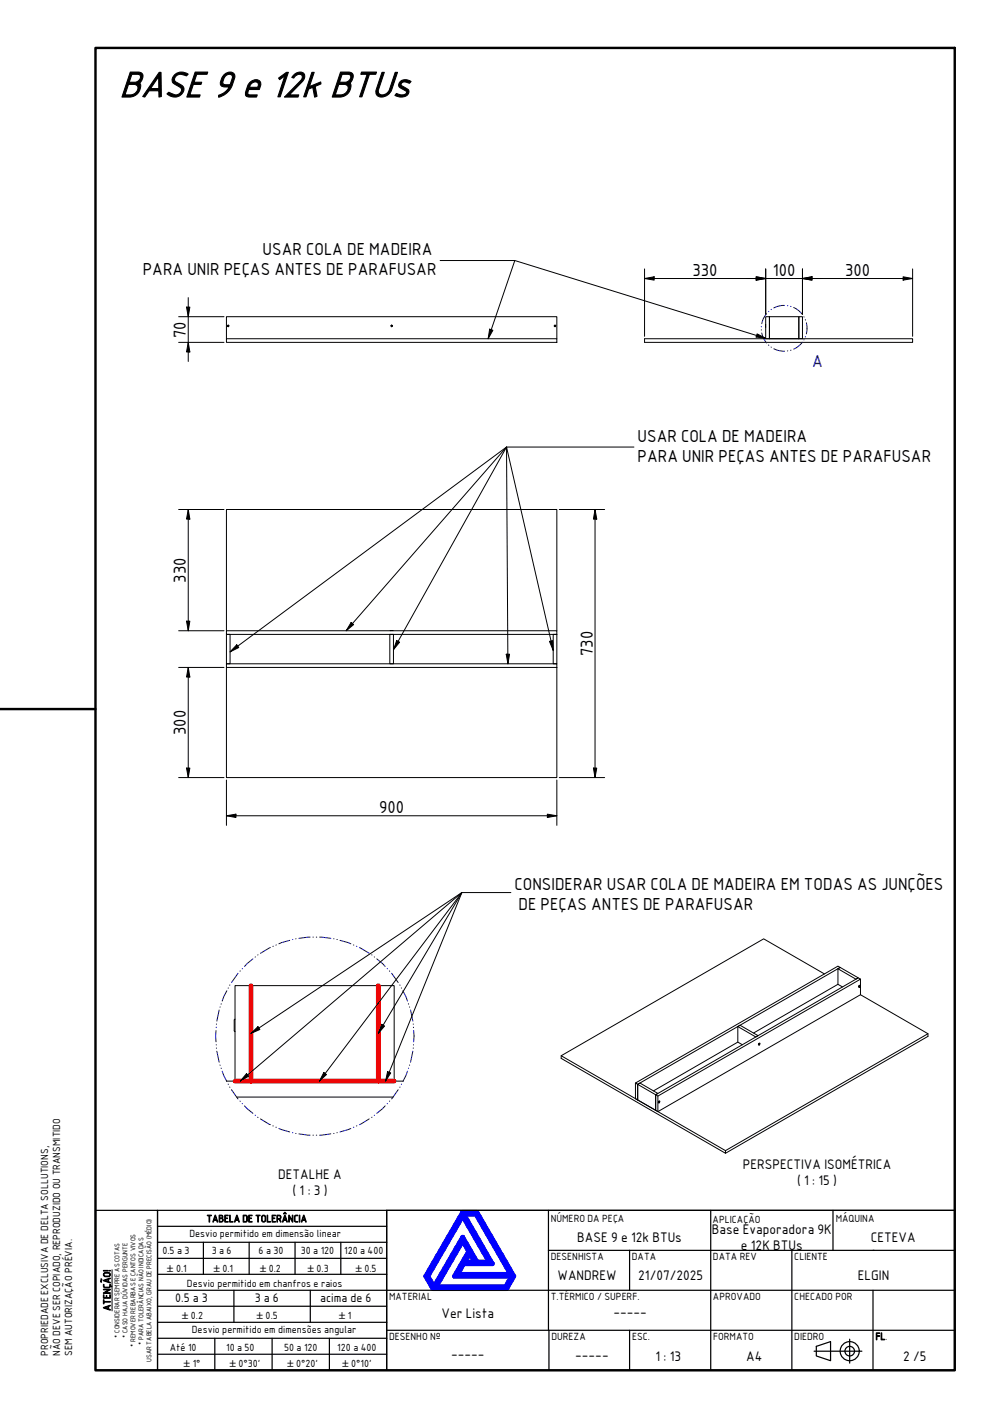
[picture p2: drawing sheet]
<svg xmlns="http://www.w3.org/2000/svg" width="210mm" height="297mm" viewBox="0 0 210 297" stroke-linecap="round" stroke-linejoin="round" font-family="sans-serif">
<g fill="none" stroke="#000" stroke-width=".21">
<path d="M47.4 71v-4.7h69.2v4.7M47.4 71h69.2v.7h-69.2zM47.8 68.1l.2 .1-.2 .3-.2-.2zM47.8 68.2h.1M47.8 68.3h.1M47.9 68.2l-.1 .1M47.9 68.3h-.1M82 68.3h.1M82 68.1l.2 .1-.1 .3-.2-.2zM82 68.2h.1M82.1 68.3h.1M116.2 68.1l.3 .1-.3 .3v-.2h-.1z"/>
<path d="M116.3 68.3h.1M116.2 68.2h.1M116.3 68.2h.1M135 71h56.2v.7h-56.2zM160.4 68v.5M160.4 66.3h.8v4.7h-.8zM160.4 68h.1M161.2 66.3h6.1v4.7h-6.1zM167.3 66.3h.8v4.7h-.8zM47.4 132.1h69.2v.8h-69.2zM47.4 139.1h69.2v.7h-69.2zM47.4 132.9h.8v6.2h-.8z"/>
<path d="M47.4 132.1v-25.4h69.2v25.4M47.4 139.8v23.1h69.2v-23.1M81.7 132.9h.7v6.2h-.7zM81.8 132.1h.5M81.8 132.1h-.1M82.3 132.1h.1M115.9 132.9h.7v6.2h-.7zM49.2 213.5l-.1 .2v2.2l.1 .2M52.6 206.5h26.6v20h-26.6zM154.6 215l.4-.2 3.8 2.1-.5 .3zM154.6 215v3.3l.9 .5M154.6 218.3l-17.7 10.2"/>
<path d="M159 218.6h.2l-.2 .3zM159 218.7v.1M159 218.7h.1M159.1 218.7h.1M172.7 204l-12.7-7.3-42.4 24.5v.5l34.4 19.9M175.5 202.9l.5-.2 3.8 2.1-.5 .3zM175.5 202.9v3.3l1 .5M175.5 206.2l-17.6 10.2M180 206.5h.1l-.1 .2zM180 206.6h.1M180.3 208.4l-42.5 24.5-.4-.3v-3.3v3.3l-3.8-2.2v-3.3M180.3 205.1l-42.5 24.5-.4-.3 42.4-24.5 .5 .3v3.3"/>
<path d="M180.3 208.4l14.1 8.1v.6l-42.4 24.5v-.6l42.4-24.5M47.4 226.5h37.1M49.2 226.5v-20h3.4v20M49.6 229.8h32.8M79.2 226.5v-20h3.4v20M117.6 221.2l34.4 19.8M133.1 226.9l42.4-24.5 .5 .3-42.4 24.4zM133.1 226.9v3.3l.5 .2v-3.3M133.6 227.1l.4-.2 3.8 2.2-.4 .2zM137.8 229.6v3.3M138 230.7h.2l-.2 .3zM138 230.9h.1"/>
<path d="M138.1 230.8h.1"/>
<circle cx="47.8" cy="68.3" r=".05"/>
<circle cx="82" cy="68.3" r=".05"/>
<circle cx="116.3" cy="68.3" r=".05"/>
</g>
<path d="M159 218.6h.2l-.2 .3zM180 206.4h.1a.21 .21 0 0 1 0 .4 .21 .21 0 0 1-.3-.1 .21 .21 0 0 1 .2-.3zM138 230.7h.2v.1l-.2 .2z" fill="none" stroke="#000" stroke-width=".21"/>
<g fill="none" stroke="#000080" stroke-width=".21">
<path d="M159.5 68.4v.1M159.5 69.1v.1M159.6 69.8l.3 1 .7 1M160.6 65.7l-.7 1-.3 1.1M161 72.3h.1M161.1 65.2l-.1 .1M161.5 72.7l.1 .1M161.6 64.8l-.1 .1M162.1 73.1l1.3 .4 1 .1M164.4 64l-1 .1-1.3 .4M165 64h.1M165 73.5h.1"/>
<path d="M165.6 64.2h.1M165.7 73.3l-.1 .1M166.3 64.4l1 .7 .8 .8M168.1 71.7l-.8 .8-1 .6M168.4 66.3v.1M168.4 71.1v.1M168.7 67v.1M168.7 70.5v.1M168.9 67.6l.2 .8-.2 1.5M56.6 198.5l-2 1.2M57.3 198.2l-.2 .1M57.9 197.9l-.1 .1"/>
<path d="M60.7 197l-2.3 .7M61.3 196.8h.1M62 196.6l-.1 .1M65 196.3l-2.4 .3M65.6 196.3h.1M66.3 196.3h.1M67 196.3l2.3 .3M69.9 196.6l.1 .1M70.6 196.8h.1M71.2 197l2.3 .7M74 197.9l.1 .1M74.7 198.2l.1 .1"/>
<path d="M75.3 198.5l2 1.2M45.3 215.9v2.3M45.3 215.2v.1M45.3 218.8v.1M45.3 214.5v.1M45.3 219.5v.1M45.9 211.6l-.5 2.3M46.1 210.9v.1M46.4 210.3l-.1 .1M47.5 207.5l-1 2.2M47.8 206.9v.1M48.2 206.3l-.1 .1"/>
<path d="M49.9 203.9l-1.4 1.9M50.3 203.4v.1M50.8 202.9l-.1 .1M53 200.9l-1.8 1.5M53.5 200.4l-.1 .1M54.1 200l-.1 .1M77.9 200v.1M78.4 200.4l.1 .1M78.9 200.9l1.8 1.5M81.1 202.9l.1 .1M81.6 203.4v.1M82 203.9l1.4 1.9"/>
<path d="M83.8 206.3v.1M84.1 206.9v.1M84.4 207.5l1 2.2M85.6 210.3v.1M85.8 210.9v.1M86 211.6l.5 2.3M86.6 214.5v.1M86.6 219.5v.1M86.6 215.2v.1M86.6 218.8v.1M86.7 215.9v2.3M45.4 220.2l.5 2.3"/>
<path d="M46.1 223.1v.1M46.3 223.7l.1 .1M46.5 224.4l1 2.2M47.8 227.1v.1M48.1 227.7l.1 .1M48.5 228.3l1.4 1.9M50.3 230.6v.1M50.7 231.1l.1 .1M51.2 231.7l1.8 1.5M53.4 233.6l.1 .1M54 234l.1 .1M54.6 234.4l2 1.2"/>
<path d="M57.1 235.8l.2 .1M57.8 236.1h.1M58.4 236.4l2.3 .7M61.3 237.3h.1M61.9 237.4h.1M62.6 237.5l2.4 .3M65.6 237.8h.1M66.3 237.8h.1M69.3 237.5l-2.3 .3M69.9 237.4h.1M70.7 237.3h-.1M73.5 236.4l-2.3 .7"/>
<path d="M74.1 236.1h-.1M74.8 235.8l-.1 .1M77.3 234.4l-2 1.2M77.9 234v.1M78.5 233.6l-.1 .1M80.7 231.7l-1.8 1.5M81.2 231.1l-.1 .1M81.6 230.6v.1M83.4 228.3l-1.4 1.9M83.8 227.7v.1M84.1 227.1v.1M85.4 224.4l-1 2.2"/>
<path d="M85.6 223.7v.1M85.8 223.1v.1M86.5 220.2l-.5 2.3"/>
</g>
<!-- layer: Borda (ISO) -->
<path d="M20 10h180v277h-180zM0 148.5h20" fill="none" stroke="#000" stroke-width=".51"/>
<!-- layer: LOGO DELTA -->
<path d="M96.9 253.9h3l7.8 13.4-1.5 2.6h-15.5l-1.5-2.6zM96.9 254.7l5.6 9.7h-2.6l-3-5.2-6 10.3-1.3-2.2zM96.9 259.9l1.3 2.2-3 5.2h12l-1.3 2.2h-14.5zM97.2 254.3h2.5l7.3 12.6h-11.1l1.2-2.2h6zM98.4 262.5l1.1 1.9h-2.1z" fill="none" stroke="#00f" stroke-width=".99"/>
<!-- layer: Geometria de rascunho (ISO) -->
<path d="M90.7 269.9h15.5" fill="none" stroke="#000" stroke-width=".25"/>
<!-- layer: Visible ABNT -->
<g fill="none" stroke="#000" stroke-width=".25">
<path d="M20 253.5h13v33.5h-13zM33 256.9h48M81 253.5h119v33.5h-119zM81 253.5v33.5h-48v-20.1M114.9 253.5v25.2M148.9 253.5v33.5M174.5 253.5v8.4M200 253.5h-167v13.4M33 260.2h48M33 263.6h48M33 266.9h48M33 270.3h167"/>
<path d="M33 273.6h48M33 277h48M42.6 260.2v6.7M49 270.3v6.7M52.2 260.2v6.7M61.8 260.2v6.7M65 270.3v6.7M71.4 260.2v6.7M81 278.7h119M114.9 261.9h17M115 278.7v8.3M131.9 261.9h68.1"/>
<path d="M131.9 261.9v8.4M131.9 278.7v8.3M165.9 261.9v25.1M182.9 261.9h.1M182.9 270.3v16.7M33 280.3h48M33 283.7h48M45 280.3v6.7M57 280.3v6.7M69 280.3v6.7M170.5 283h10.1M171 282l3-1v4l-3-1z"/>
<path d="M178 280.5v5"/>
<circle cx="178" cy="283" r="2"/>
<circle cx="178" cy="283" r="1.01"/>
</g>
<path d="M23.5 266v8.6" fill="none" stroke="#000" stroke-width=".21"/>
<path d="M52.6 206.5v20M79.2 206.5v20M49.2 226.5h33.4" fill="none" stroke="#f00" stroke-width=".99"/>
<g fill="none" stroke="#000" stroke-width=".21">
<path d="M135 58.3l2-.3v.7zM135 58.3h56.2M135 56.3v14.1M158.4 58l2 .3-2 .4zM160.4 56.3v9.5M168.1 58.3l2-.3v.7zM168.1 56.3v9.5M189.2 58l2 .3-2 .4zM191.2 56.3v14.1M37.4 66.3h9.5M37.4 71.7h9.5M39.1 64.3h.7l-.4 2z"/>
<path d="M39.4 71.7l.4 2h-.7zM39.4 62.3v13.4M37.4 106.7h9.5M39.4 106.7l.4 2h-.7zM39.4 106.7v25.4M117.2 106.7h9.5M124.7 106.7l.3 2h-.7zM124.7 106.7v56.2M37.4 139.8h9.5M37.4 132.1h9.5M39.1 130.1h.7l-.4 2zM39.4 139.8l.4 2h-.7z"/>
<path d="M39.4 139.8v23.1M37.4 162.9h9.5M39.1 160.9h.7l-.4 2zM47.4 170.9l2-.4v.7zM47.4 170.9h69.2M47.4 163.4v9.5M114.7 170.5l1.9 .4-1.9 .3zM116.6 163.4v9.5M117.2 162.9h9.5M124.3 160.9h.7l-.3 2z"/>
</g>
<g fill="#000">
<path d="M135 58.3l2-.3v.7zM158.4 58l2 .3-2 .4zM168.1 58.3l2-.3v.7zM189.2 58l2 .3-2 .4zM39.1 64.3h.7l-.4 2zM39.4 71.7l.4 2h-.7zM39.4 106.7l.4 2h-.7zM124.7 106.7l.3 2h-.7zM39.1 130.1h.7l-.4 2zM39.4 139.8l.4 2h-.7zM39.1 160.9h.7l-.4 2zM47.4 170.9l2-.4v.7z"/>
<path d="M114.7 170.5l1.9 .4-1.9 .3zM124.3 160.9h.7l-.3 2z"/>
</g>
<g fill="none" stroke="#000" stroke-width=".21">
<path d="M92.2 54.6h15.6l52.6 16.3M107.8 54.6l-5.5 16.4M102.6 68.9l.7 .3-1 1.8zM158.6 69.9l1.8 1-2-.3zM106.1 93.6l-33.6 38.5M106.1 93.6l.3 45.5M106.1 93.6l-23.7 42.5M106.1 93.6l-57.9 43M132.8 93.6h-26.7l9.8 42.6M49.6 135.1l.4 .5-1.8 1zM73.6 130.4l.5 .4-1.6 1.3zM83.1 134.2l.6 .3-1.3 1.6z"/>
<path d="M106 137h.7l-.3 2.1zM115.1 134.4l.7-.2 .1 2zM96.8 187l-44.2 29.5M96.8 187l-17.6 29.5M96.8 187l-29.9 39.5M96.8 187l-16 39.5M107 187h-10.2l-46.5 39.5M52.6 216.5l1.4-1.4 .4 .6zM80 214.6l.6 .3-1.4 1.6zM51.6 224.9l.5 .5-1.8 1.1zM67.8 224.7l.6 .4-1.5 1.4zM81.2 224.5l.7 .3-1.1 1.7z"/>
</g>
<path d="M102.6 68.9l.7 .3-1 1.8zM158.6 69.9l1.8 1-2-.3zM49.6 135.1l.4 .5-1.8 1zM73.6 130.4l.5 .4-1.6 1.3zM83.1 134.2l.6 .3-1.3 1.6zM106 137h.7l-.3 2.1zM115.1 134.4l.7-.2 .1 2zM52.6 216.5l1.4-1.4 .4 .6zM80 214.6l.6 .3-1.4 1.6zM51.6 224.9l.5 .5-1.8 1.1zM67.8 224.7l.6 .4-1.5 1.4zM81.2 224.5l.7 .3-1.1 1.7z" fill="#000"/>
<text font-size="8.1" x="25" y="20.2">BASE 9 e 12k BTUs</text>
<g font-size="3.5">
<text x="55" y="53.5">USAR COLA DE MADEIRA</text>
<text x="29.9" y="57.7">PARA UNIR PEÇAS ANTES DE PARAFUSAR</text>
<text x="145.1" y="57.8">330</text>
<text x="161.9" y="57.8">100</text>
<text x="177" y="57.8">300</text>
<text x="38.9" y="70.8" transform="rotate(-90 38.9 70.8)">70</text>
<text x="133.6" y="92.5">USAR COLA DE MADEIRA</text>
<text x="133.6" y="96.8">PARA UNIR PEÇAS ANTES DE PARAFUSAR</text>
<text x="38.9" y="122.1" transform="rotate(-90 38.9 122.1)">330</text>
<text x="124.2" y="137.4" transform="rotate(-90 124.2 137.4)">730</text>
<text x="38.9" y="154" transform="rotate(-90 38.9 154)">300</text>
<text x="79.4" y="170.4">900</text>
<text x="107.8" y="186.4">CONSIDERAR USAR COLA DE MADEIRA EM TODAS AS JUNÇÕES</text>
<text x="108.6" y="190.6">DE PEÇAS ANTES DE PARAFUSAR</text>
</g>
<text font-size="3.5" fill="#000080" x="170.1" y="76.9">A</text>
<g font-size="2.8">
<text x="155.6" y="244.9">PERSPECTIVA ISOMÉTRICA</text>
<text x="58.3" y="247.1">DETALHE A</text>
<text x="61.3" y="250.4">( 1 : 3 )</text>
<text x="167" y="248.3">( 1 : 15 )</text>
<text x="120.9" y="260.1">BASE 9 e 12k BTUs</text>
<text x="149.1" y="258.4">Base Evaporadora 9K</text>
<text x="155.2" y="261.8">e 12K BTUs</text>
<text x="182.4" y="260.1">CETEVA</text>
<text x="116.8" y="268">WANDREW</text>
<text x="133.7" y="268">21/07/2025</text>
<text x="179.7" y="268">ELGIN</text>
<text x="128.5" y="275.6">-----</text>
<text x="92.5" y="276.2">Ver Lista</text>
<text x="94.5" y="284.5">-----</text>
<text x="120.5" y="284.6">-----</text>
<text x="137.3" y="285">1 : 13</text>
<text x="156.3" y="285">A4</text>
<text x="189.2" y="285">2 /5</text>
</g>
<g font-size="2.5">
<text x="36.7" y="272.7">0.5 a 3</text>
<text x="53.4" y="272.7">3 a 6</text>
<text x="67" y="272.7">acima de 6</text>
</g>
<g font-size="2.1">
<text x="43.3" y="256">TABELA DE TOLERÂNCIA</text>
<text x="115.4" y="256">NÚMERO DA PEÇA</text>
<text x="149.3" y="256.2">APLICAÇÃO</text>
<text x="175.1" y="256">MÁQUINA</text>
<text x="34" y="262.7">0.5 a 3</text>
<text x="39.7" y="259.1">Desvio permitido em dimensão linear</text>
<text x="44.3" y="262.7">3 a 6</text>
<text x="54.2" y="262.7">6 a 30</text>
<text x="63" y="262.7">30 a 120</text>
<text x="72.1" y="262.7">120 a 400</text>
<text x="115.4" y="263.9">DESENHISTA</text>
<text x="132.4" y="263.9">DATA</text>
<text x="149.4" y="263.9">DATA REV</text>
<text x="166.4" y="263.9">CLIENTE</text>
<text x="39.2" y="269.6">Desvio permitido em chanfros e raios</text>
<text x="23.1" y="274.6" transform="rotate(-90 23.1 274.6)">ATENÇÃO!</text>
<text x="81.5" y="272.3">MATERIAL</text>
<text x="115.4" y="272.3">T.TÉRMICO / SUPERF.</text>
<text x="149.4" y="272.3">APROVADO</text>
<text x="166.4" y="272.3">CHECADO POR</text>
<text x="40.2" y="279.2">Desvio permitido em dimensões angular</text>
<text x="81.5" y="280.7">DESENHO Nº</text>
<text x="115.5" y="280.7">DUREZA</text>
<text x="132.4" y="280.7">ESC.</text>
<text x="149.4" y="280.7">FORMATO</text>
<text x="166.4" y="280.7">DIEDRO</text>
<text x="183.4" y="280.7">FL.</text>
<text x="10.1" y="284" transform="rotate(-90 10.1 284)">PROPRIEDADE EXCLUSIVA DE DELTA SOLLUTIONS,</text>
<text x="12.6" y="284" transform="rotate(-90 12.6 284)">NÃO DEVE SER COPIADO, REPRODUZIDO OU TRANSMITIDO</text>
<text x="15.1" y="284" transform="rotate(-90 15.1 284)">SEM AUTORIZAÇÃO PRÉVIA.</text>
<text x="35.6" y="283.1">Até 10</text>
<text x="47.3" y="283.1">10 a 50</text>
<text x="59.5" y="283.1">50 a 120</text>
<text x="70.7" y="283.1">120 a 400</text>
</g>
<g font-size="1.9">
<text x="35.1" y="266.6">±0.1</text>
<text x="44.8" y="266.6">±0.1</text>
<text x="54.5" y="266.6">±0.2</text>
<text x="64.5" y="266.6">±0.3</text>
<text x="74.5" y="266.6">±0.5</text>
<text x="38.2" y="276.3">±0.2</text>
<text x="53.8" y="276.3">±0.5</text>
<text x="71" y="276.3">±1</text>
<text x="38.5" y="286.4">±1°</text>
<text x="48.2" y="286.4">±0°30'</text>
<text x="60.2" y="286.4">±0°20'</text>
<text x="71.7" y="286.4">±0°10'</text>
</g>
<g font-size="1.4">
<text x="25" y="280.2" transform="rotate(-90 25 280.2)">* CONSIDERAR SEMPRE AS COTAS</text>
<text x="26.7" y="280.3" transform="rotate(-90 26.7 280.3)">* CASO HAJA DÚVIDAS PERGUNTE</text>
<text x="30.1" y="281.7" transform="rotate(-90 30.1 281.7)">* PARA TOLERÂNCIAS NÃO INDICADAS</text>
<text x="28.4" y="282.1" transform="rotate(-90 28.4 282.1)">* REMOVER REBARBAS E CANTOS VIVOS</text>
<text x="31.7" y="285.3" transform="rotate(-90 31.7 285.3)">USAR TABELA ABAIXO, GRAU DE PRECISÃO (MÉDIO)</text>
</g>
</svg>
